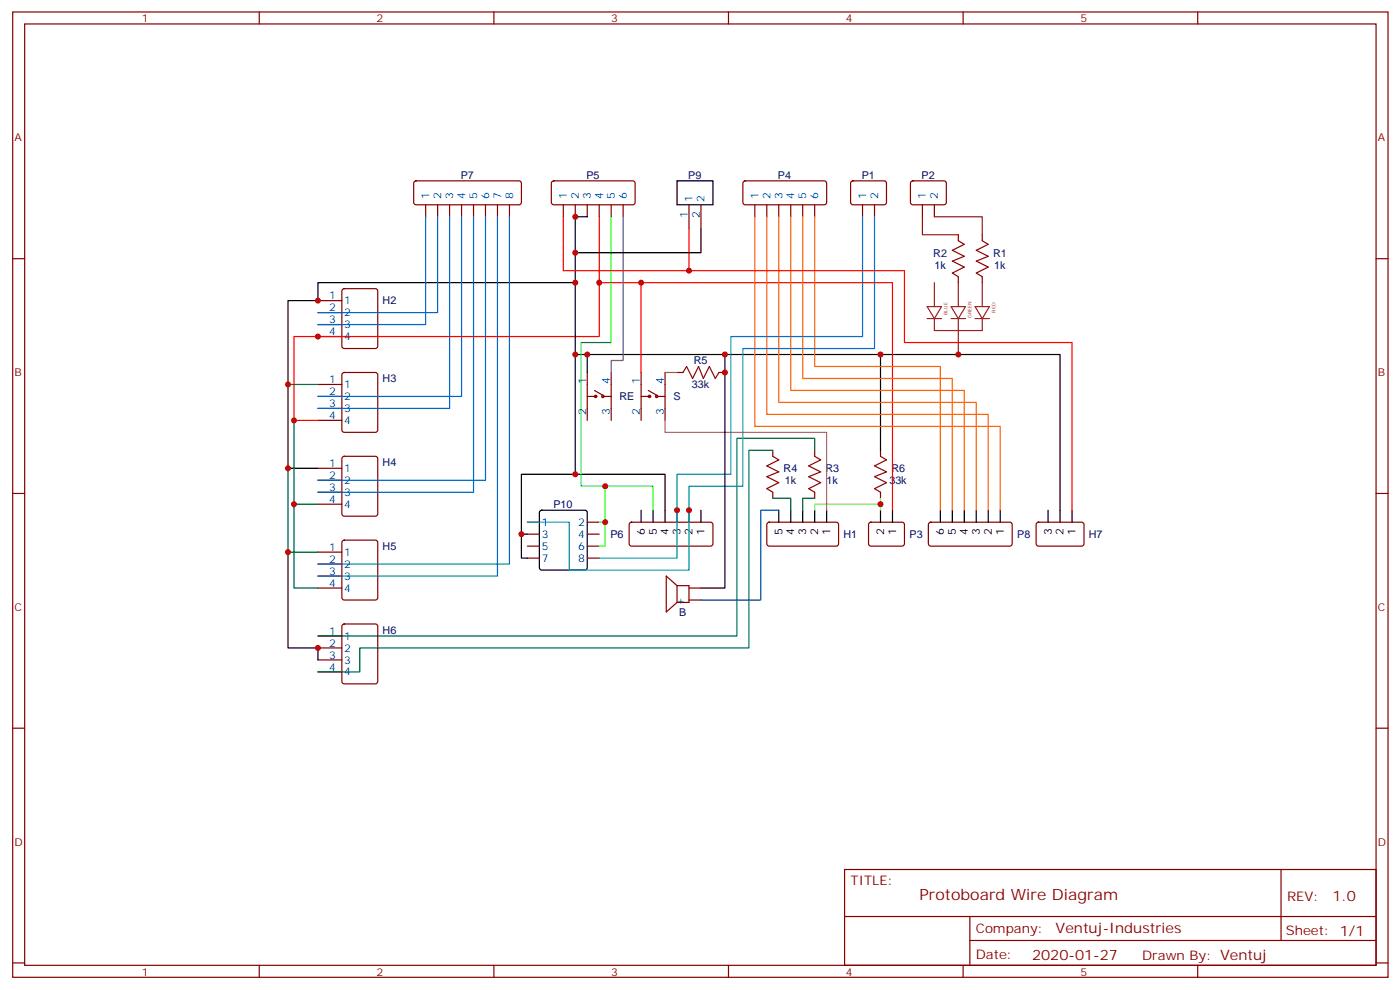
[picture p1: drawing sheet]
<svg xmlns="http://www.w3.org/2000/svg" width="413mm" height="292mm" viewBox="0 0 413 292" stroke-linecap="round" stroke-linejoin="round" font-family="sans-serif">
<g fill="none" stroke="#870000" stroke-width=".35">
<path d="M3.7 3.5h405.4v284.4h-405.4zM7.3 7.1h398.3v277.2h-398.3zM76.4 3.5v3.6M145.6 3.5v3.6M214.7 3.5v3.6M283.8 3.5v3.6M353 3.5v3.6M122.2 53.5l.4-.2h30.4l.5 .2 .2 .5v5.6l-.3 .5-.4 .2h-30.4l-.5-.2-.2-.5v-5.6zM162.7 53.5l.5-.2h23.6l.4 .7-.1 5.9-.6 .4h-23.6l-.4-.7v-5.6zM219.2 53.5l.4-.2h23.6l.4 .7v5.9l-.7 .4h-23.5l-.5-.7v-5.6zM250.9 53.5l.5-.2h9.4l.5 .7-.1 5.9-.6 .4h-9.5l-.4-.7v-5.6zM268.6 53.5l.4-.2h9.5l.4 .7-.1 5.9-.6 .4h-9.4l-.5-.7v-5.6z"/>
<path d="M3.7 76.2h3.6M125.4 60.3v3.6M129 60.3v3.6M132.5 60.3v3.6M136 60.3v3.6M139.6 60.3v3.6M143.1 60.3v3.6M146.6 60.3v3.6M150.1 60.3v3.6M166 60.3v3.6M169.5 60.3v3.6M173.1 60.3v3.6"/>
<path d="M176.6 60.3v3.6M180.1 60.3v3.6M183.7 60.3v3.6M203.1 60.3v7.1M206.6 60.3v7.1M222.5 60.3v3.6M226 60.3v3.6M229.5 60.3v3.6M233 60.3v3.6M236.6 60.3v3.6M240.1 60.3v3.6M254.2 60.3v3.6"/>
<path d="M257.7 60.3v3.6M271.9 60.3v3.6M275.4 60.3v3.6M282.4 69.1v1.8M289.5 69.1v1.8M405.6 76.2h3.5M93.7 88.5h7.1M93.7 92.1h7.1M93.7 95.6h7.1M93.7 99.1h7.1M101 85.2l.5-.2h9.1l.7 .5v16.5l-.4 .6-9.4 .1-.7-.5v-16.5zM282.4 81.5v1.8"/>
<path d="M289.5 81.5v1.8M93.7 113.2h7.1M93.7 116.8h7.1M101 109.9l.5-.2h9.1l.7 .4v16.5l-.4 .7-9.4 .1-.7-.5v-16.5zM173.1 109.7v14.1M173.1 116.8h2.4M175.2 115l2.5 1.4M177.7 116.8h2.4M180.1 109.7v14.1M188.9 116.8h2.5M188.9 109.7v14.1M191.1 115l2.4 1.4"/>
<path d="M193.5 116.8h2.5M196 109.7v14.1M199.5 109.7h1.8M211.9 109.7h1.7M93.7 120.3h7.1M93.7 123.8h7.1M93.7 137.9h7.1M101 134.6l.5-.2h9.1l.7 .4v16.5l-.4 .7h-9.4l-.7-.4v-16.5zM227.8 132.6v1.8M240.1 132.6v1.8M259.5 132.6v1.8M3.7 145.3h3.6"/>
<path d="M93.7 141.5h7.1M93.7 145h7.1M93.7 148.5h7.1M101 159.3l.5-.2h9.1l.7 .4v16.5l-.4 .7h-9.4l-.7-.4v-16.5zM155.4 153.8h3.6M155.4 157.3h3.6M173.1 153.8h3.5M173.1 157.3h3.5M185.7 154l.4-.2 23.6 .1 .4 .6-.1 5.9-.6 .5-23.5-.1-.5-.6v-5.7zM226.2 154l.5-.2 20 .1 .5 .6-.1 5.9-.6 .5-20.1-.1-.4-.6v-5.7zM227.8 145v1.8M240.1 145v1.8"/>
<path d="M256.2 154l.5-.2 9.4 .1 .5 .6-.1 5.9-.6 .5-9.5-.1-.4-.6v-5.7zM259.5 145v1.8M273.8 154l.5-.2 23.6 .1 .4 .6-.1 5.9-.6 .5-23.6-.1-.4-.6v-5.7zM305.6 154l.5-.2 12.9 .1 .5 .6-.1 5.9-.6 .5-13-.1-.4-.6v-5.7zM405.6 145.3h3.5M93.7 162.6h7.1M93.7 166.2h7.1M93.7 169.7h7.1M93.7 173.2h7.1M155.4 160.9h3.6M155.4 164.4h3.6M173.1 160.9h3.5"/>
<path d="M173.1 164.4h3.5M199.5 172.5l-3.1-2.8v10.6l3.1-2.9M199.5 172.5v4.9M199.5 172.5h3.6v4.9h-3.6M203.1 173.2h3.5M203.1 176.7h3.5M93.7 187.3h7.1M93.7 190.9h7.1M93.7 194.4h7.1M93.7 197.9h7.1M101 184l.5-.2h9.1l.7 .4v16.5l-.4 .7h-9.4l-.7-.4v-16.5zM3.7 214.5h3.6"/>
<path d="M405.6 214.5h3.5M248.9 256.1h156.7v28.2h-156.7zM377.5 256.1l.1 20.9M249 270h156.4M285.8 277h119.6M285.8 270v14.1M3.7 283.6h3.6M76.4 284.3v3.6M145.6 284.3v3.6M214.7 284.3v3.6M283.8 284.3v3.6M353 284.3v3.6"/>
<path d="M405.6 283.6h3.5"/>
<circle cx="175.5" cy="116.8" r=".35"/>
<circle cx="177.7" cy="116.8" r=".35"/>
<circle cx="191.4" cy="116.8" r=".35"/>
<circle cx="193.5" cy="116.8" r=".35"/>
</g>
<path d="M273.3 90.3h4.2l-2.1 3.5zM273.3 93.8h4.2M275.4 93.8v3.6h14.1v-3.6M275.4 83.3v7M280.3 90.3h4.3l-2.2 3.5zM280.3 93.8h4.3M282.4 83.3v7M282.4 93.8v10.6M287.4 90.3h4.2l-2.1 3.5zM287.4 93.8h4.2M289.5 83.3v7" fill="none" stroke="#8c2424" stroke-width=".35"/>
<path d="M282.4 70.9l1.8 1.1-3.5 1.7 3.5 1.8-3.5 1.4 3.5 1.8-3.5 1.7 1.7 1.1M289.5 70.9l1.8 1.1-3.6 1.7 3.6 1.8-3.6 1.4 3.6 1.8-3.6 1.7 1.8 1.1M201.3 109.7l1.1-1.8 1.7 3.6 1.8-3.6 1.4 3.6 1.8-3.6 1.7 3.6 1.1-1.8M227.8 134.4l1.7 1.1-3.5 1.7 3.5 1.8-3.5 1.4 3.5 1.8-3.5 1.7 1.8 1.1M240.1 134.4l1.8 1.1-3.6 1.7 3.6 1.8-3.6 1.4 3.6 1.8-3.6 1.7 1.8 1.1M259.5 134.4l1.8 1.1-3.6 1.7 3.6 1.8-3.6 1.4 3.6 1.8-3.6 1.7 1.8 1.1" fill="none" stroke="#a10000" stroke-width=".35"/>
<g fill="none" stroke="#000" stroke-width=".35">
<path d="M199.5 53.3h10.6v7h-10.6zM173.1 63.9h-3.6v19.4h-75.8v5.2h-8.8v49.4h8.8M206.6 67.4v7h-37.1M169.5 83.3v21.1h142.9v49.4M169.5 104.4v35.3h26.5v14.1M173.1 104.4v5.3M213.6 104.4v68.8h-7M259.5 104.4v28.2M169.5 139.7h-15.8v17.6M155.4 157.3h-1.7v7.1h1.7M159.2 150.5l.5-.2h12.7l.5 .2 .2 .5v16.2l-.3 .5-.4 .2h-12.7l-.5-.2-.2-.5v-16.2zM188.9 150.3v3.5"/>
<path d="M192.5 150.3v3.5M199.5 150.3v3.5M203.1 150.3v3.5M206.6 150.3v3.5M229.5 150.3v3.5M233 150.3v3.5M236.6 150.3v3.5M240.1 150.3v3.5M243.6 150.3v3.5M259.5 150.3v3.5M263 150.3v3.5M277.1 150.3v3.5"/>
<path d="M280.7 150.3v3.5M284.2 150.3v3.5M287.7 150.3v3.5M291.3 150.3v3.5M294.8 150.3v3.5M308.9 150.3v3.5M315.9 150.3v3.5M84.9 162.6v28.3h8.8v3.5"/>
</g>
<path d="M84.9 113.2h8.8M84.9 137.9v24.7h8.8M86.6 123.8v24.7h7.1M86.6 148.5v24.7h7.1" fill="none" stroke="#008700" stroke-width=".35"/>
<path d="M125.4 63.9v31.7h-31.7M129 63.9v28.2h-35.3M132.5 63.9v56.4h-38.8M136 63.9v52.9h-42.3M139.6 63.9v81.1h-45.9M143.1 63.9v77.6h-49.4M146.6 63.9v105.8h-52.9M150.1 63.9v102.3h-56.4" fill="none" stroke="#06c" stroke-width=".35"/>
<path d="M166 63.9v15.8h37.1v-12.3M176.6 63.9v19.4h86.4v67M203.1 79.7h63.5v21.2h49.3v49.4M176.6 83.3v15.8h-90v24.7h7.1M188.9 83.3v26.4" fill="none" stroke="#f00" stroke-width=".35"/>
<path d="M271.9 63.9v5.2h10.5M275.4 63.9h14.1v5.2" fill="none" stroke="#903" stroke-width=".35"/>
<path d="M227.8 132.6h-7.1v58.3h-114.7v7h-12.3M240.1 132.6v-3.5h-22.9v58.2h-123.5M227.8 146.8h5.2v3.5M240.1 146.8h-3.5v3.5" fill="none" stroke="#063" stroke-width=".35"/>
<path d="M222.5 63.9v61.7h72.3v24.7M226 63.9v58.2h65.3v28.2M229.5 63.9v54.6h58.2v31.8M233 63.9v51.1h51.2v35.3M236.6 63.9v47.6h44.1v38.8M240.1 63.9v44h37v42.4" fill="none" stroke="#f60" stroke-width=".35"/>
<path d="M259.5 148.5h-19.4v1.8M259.5 146.8v3.5" fill="none" stroke="#9f3" stroke-width=".35"/>
<path d="M183.7 63.9v42.3h-3.6v3.5" fill="none" stroke="#666" stroke-width=".35"/>
<path d="M254.2 63.9v35.2h-38.8v40.6h-15.9v24.7h-22.9M257.7 63.9v38.8h-38.8v40.5h-15.8v24.7h-35.3v-14.1h-12.4" fill="none" stroke="#09c" stroke-width=".35"/>
<path d="M196 109.7h3.5M196 123.8v3.6h47.6v22.9" fill="none" stroke="#993" stroke-width=".35"/>
<path d="M180.1 63.9v37h-8.8v42.3h21.2v7.1M176.6 153.8h1.8v7.1h-1.8M178.4 143.2v10.6" fill="none" stroke="#0f0" stroke-width=".35"/>
<path d="M229.5 150.3h-5.3v26.4h-17.6" fill="none" stroke="#03c" stroke-width=".35"/>
<g fill="#c00">
<circle cx="169.5" cy="104.4" r=".88"/>
<circle cx="173.1" cy="104.4" r=".88"/>
<circle cx="93.7" cy="190.9" r=".88"/>
<circle cx="176.6" cy="83.3" r=".88"/>
<circle cx="259.5" cy="104.4" r=".88"/>
<circle cx="169.5" cy="83.3" r=".88"/>
<circle cx="86.6" cy="148.5" r=".88"/>
<circle cx="84.9" cy="137.9" r=".88"/>
<circle cx="84.9" cy="113.2" r=".88"/>
<circle cx="86.6" cy="123.8" r=".88"/>
<circle cx="93.7" cy="88.5" r=".88"/>
<circle cx="93.7" cy="99.1" r=".88"/>
<circle cx="169.5" cy="63.9" r=".88"/>
<circle cx="84.9" cy="162.6" r=".88"/>
<circle cx="213.6" cy="104.4" r=".88"/>
<circle cx="188.9" cy="83.3" r=".88"/>
<circle cx="259.5" cy="148.5" r=".88"/>
<circle cx="213.6" cy="109.7" r=".88"/>
<circle cx="169.5" cy="74.4" r=".88"/>
<circle cx="199.5" cy="150.3" r=".88"/>
<circle cx="203.1" cy="150.3" r=".88"/>
<circle cx="178.4" cy="143.2" r=".88"/>
<circle cx="178.4" cy="153.8" r=".88"/>
<circle cx="169.5" cy="139.7" r=".88"/>
<circle cx="153.7" cy="157.3" r=".88"/>
<circle cx="282.4" cy="104.4" r=".88"/>
<circle cx="203.1" cy="79.7" r=".88"/>
</g>
<text font-size="4.6" fill="#800" x="271" y="265.1">Protoboard Wire Diagram</text>
<g font-size="4.2" fill="#800">
<text x="392.7" y="265.4">1.0</text>
<text x="311.1" y="274.9">Ventuj-Industries</text>
<text x="304.2" y="282.7">2020-01-27</text>
</g>
<g font-size="3.9" fill="#800">
<text x="250.7" y="260.7">TITLE:</text>
<text x="379.3" y="265.4">REV:</text>
<text x="287.6" y="274.9">Company:</text>
<text x="379" y="275.5">Sheet: 1/1</text>
<text x="287.6" y="282.6">Date:</text>
<text x="336.6" y="282.7">Drawn By: Ventuj</text>
</g>
<g font-size="3.2" fill="#800">
<text x="41.8" y="6.5">1</text>
<text x="111" y="6.5">2</text>
<text x="180.1" y="6.5">3</text>
<text x="249.3" y="6.5">4</text>
<text x="318.4" y="6.5">5</text>
<text x="4.3" y="41.6">A</text>
<text x="406.1" y="41.6">A</text>
<text x="4.3" y="110.8">B</text>
<text x="406.1" y="110.8">B</text>
<text x="4.3" y="179.9">C</text>
<text x="406.1" y="179.9">C</text>
<text x="4.3" y="249.1">D</text>
<text x="406.1" y="249.1">D</text>
<text x="41.8" y="287.3">1</text>
<text x="111" y="287.3">2</text>
<text x="180.1" y="287.3">3</text>
<text x="249.3" y="287.3">4</text>
<text x="318.4" y="287.3">5</text>
</g>
<g font-size="3.2" fill="#000080">
<text x="135.8" y="52.6">P7</text>
<text x="172.8" y="52.6">P5</text>
<text x="202.8" y="52.6">P9</text>
<text x="229.3" y="52.6">P4</text>
<text x="254" y="52.6">P1</text>
<text x="271.6" y="52.6">P2</text>
<text x="275" y="75.6">R2</text>
<text x="292.7" y="75.6">R1</text>
<text x="275.4" y="79.1">1k</text>
<text x="293" y="79.1">1k</text>
<text x="112.8" y="89.7">H2</text>
<text x="204.5" y="107.3">R5</text>
<text x="112.8" y="112.6">H3</text>
<text x="182.6" y="117.8">RE</text>
<text x="198.5" y="117.8">S</text>
<text x="203.9" y="114.4">33k</text>
<text x="112.8" y="137.3">H4</text>
<text x="230.9" y="139.1">R4</text>
<text x="231.3" y="142.6">1k</text>
<text x="243.3" y="139.1">R3</text>
<text x="243.6" y="142.6">1k</text>
<text x="262.1" y="142.6">33k</text>
<text x="262.7" y="139.1">R6</text>
<text x="163.1" y="149.7">P10</text>
<text x="112.8" y="162">H5</text>
<text x="179.9" y="158.5">P6</text>
<text x="248.6" y="158.5">H1</text>
<text x="268.1" y="158.5">P3</text>
<text x="299.8" y="158.5">P8</text>
<text x="320.9" y="158.5">H7</text>
<text x="200.2" y="181.4">B</text>
<text x="112.8" y="186.7">H6</text>
</g>
<g font-size="3.2" fill="#00f">
<text x="126.5" y="58.6" transform="rotate(-90 126.5 58.6)">1</text>
<text x="130" y="58.6" transform="rotate(-90 130 58.6)">2</text>
<text x="133.6" y="58.6" transform="rotate(-90 133.6 58.6)">3</text>
<text x="137.1" y="58.6" transform="rotate(-90 137.1 58.6)">4</text>
<text x="140.6" y="58.6" transform="rotate(-90 140.6 58.6)">5</text>
<text x="144.1" y="58.6" transform="rotate(-90 144.1 58.6)">6</text>
<text x="147.7" y="58.6" transform="rotate(-90 147.7 58.6)">7</text>
<text x="151.2" y="58.6" transform="rotate(-90 151.2 58.6)">8</text>
<text x="167.1" y="58.6" transform="rotate(-90 167.1 58.6)">1</text>
<text x="170.6" y="58.6" transform="rotate(-90 170.6 58.6)">2</text>
<text x="174.1" y="58.6" transform="rotate(-90 174.1 58.6)">3</text>
<text x="177.7" y="58.6" transform="rotate(-90 177.7 58.6)">4</text>
<text x="181.2" y="58.6" transform="rotate(-90 181.2 58.6)">5</text>
<text x="184.7" y="58.6" transform="rotate(-90 184.7 58.6)">6</text>
<text x="204.1" y="59.6" transform="rotate(-90 204.1 59.6)">1</text>
<text x="207.6" y="59.6" transform="rotate(-90 207.6 59.6)">2</text>
<text x="223.5" y="58.6" transform="rotate(-90 223.5 58.6)">1</text>
<text x="227" y="58.6" transform="rotate(-90 227 58.6)">2</text>
<text x="230.6" y="58.6" transform="rotate(-90 230.6 58.6)">3</text>
<text x="234.1" y="58.6" transform="rotate(-90 234.1 58.6)">4</text>
<text x="237.6" y="58.6" transform="rotate(-90 237.6 58.6)">5</text>
<text x="241.2" y="58.6" transform="rotate(-90 241.2 58.6)">6</text>
<text x="255.3" y="58.6" transform="rotate(-90 255.3 58.6)">1</text>
<text x="258.8" y="58.6" transform="rotate(-90 258.8 58.6)">2</text>
<text x="272.9" y="58.6" transform="rotate(-90 272.9 58.6)">1</text>
<text x="276.4" y="58.6" transform="rotate(-90 276.4 58.6)">2</text>
<text x="202.7" y="64.1" transform="rotate(-90 202.7 64.1)">1</text>
<text x="206.2" y="64.1" transform="rotate(-90 206.2 64.1)">2</text>
<text x="97" y="88.2">1</text>
<text x="101.5" y="89.6">1</text>
<text x="97" y="91.7">2</text>
<text x="97" y="95.2">3</text>
<text x="101.5" y="93.1">2</text>
<text x="97" y="98.8">4</text>
<text x="101.5" y="96.7">3</text>
<text x="101.5" y="100.2">4</text>
<text x="97" y="112.9">1</text>
<text x="172.7" y="113.2" transform="rotate(-90 172.7 113.2)">1</text>
<text x="179.8" y="113.2" transform="rotate(-90 179.8 113.2)">4</text>
<text x="188.6" y="113.2" transform="rotate(-90 188.6 113.2)">1</text>
<text x="195.7" y="113.2" transform="rotate(-90 195.7 113.2)">4</text>
<text x="97" y="116.4">2</text>
<text x="97" y="119.9">3</text>
<text x="101.5" y="114.3">1</text>
<text x="101.5" y="117.8">2</text>
<text x="97" y="123.5">4</text>
<text x="101.5" y="121.4">3</text>
<text x="101.5" y="124.9">4</text>
<text x="172.7" y="122.3" transform="rotate(-90 172.7 122.3)">2</text>
<text x="179.8" y="122.3" transform="rotate(-90 179.8 122.3)">3</text>
<text x="188.6" y="122.3" transform="rotate(-90 188.6 122.3)">2</text>
<text x="195.7" y="122.3" transform="rotate(-90 195.7 122.3)">3</text>
<text x="97" y="137.6">1</text>
<text x="97" y="141.1">2</text>
<text x="101.5" y="139">1</text>
<text x="101.5" y="142.5">2</text>
<text x="97" y="144.6">3</text>
<text x="97" y="148.2">4</text>
<text x="101.5" y="146">3</text>
<text x="101.5" y="149.6">4</text>
<text x="159.7" y="154.9">1</text>
<text x="170.4" y="154.9">2</text>
<text x="159.7" y="158.4">3</text>
<text x="159.7" y="161.9">5</text>
<text x="170.4" y="158.4">4</text>
<text x="170.4" y="161.9">6</text>
<text x="97" y="162.3">1</text>
<text x="97" y="165.8">2</text>
<text x="101.5" y="163.7">1</text>
<text x="101.5" y="167.2">2</text>
<text x="159.7" y="165.5">7</text>
<text x="170.4" y="165.5">8</text>
<text x="97" y="169.3">3</text>
<text x="97" y="172.9">4</text>
<text x="101.5" y="170.7">3</text>
<text x="101.5" y="174.3">4</text>
<text x="199.4" y="177.8">+</text>
<text x="97" y="187">1</text>
<text x="97" y="190.5">2</text>
<text x="101.5" y="188.4">1</text>
<text x="101.5" y="191.9">2</text>
<text x="97" y="194">3</text>
<text x="97" y="197.6">4</text>
<text x="101.5" y="195.4">3</text>
<text x="101.5" y="199">4</text>
</g>
<g font-size="3.2">
<text x="190" y="157.6" transform="rotate(-90 190 157.6)">6</text>
<text x="193.5" y="157.6" transform="rotate(-90 193.5 157.6)">5</text>
<text x="197.1" y="157.6" transform="rotate(-90 197.1 157.6)">4</text>
<text x="200.6" y="157.6" transform="rotate(-90 200.6 157.6)">3</text>
<text x="204.1" y="157.6" transform="rotate(-90 204.1 157.6)">2</text>
<text x="207.6" y="157.6" transform="rotate(-90 207.6 157.6)">1</text>
<text x="230.6" y="157.6" transform="rotate(-90 230.6 157.6)">5</text>
<text x="234.1" y="157.6" transform="rotate(-90 234.1 157.6)">4</text>
<text x="237.6" y="157.6" transform="rotate(-90 237.6 157.6)">3</text>
<text x="241.2" y="157.6" transform="rotate(-90 241.2 157.6)">2</text>
<text x="244.7" y="157.6" transform="rotate(-90 244.7 157.6)">1</text>
<text x="260.6" y="157.6" transform="rotate(-90 260.6 157.6)">2</text>
<text x="264.1" y="157.6" transform="rotate(-90 264.1 157.6)">1</text>
<text x="278.2" y="157.6" transform="rotate(-90 278.2 157.6)">6</text>
<text x="281.7" y="157.6" transform="rotate(-90 281.7 157.6)">5</text>
<text x="285.3" y="157.6" transform="rotate(-90 285.3 157.6)">4</text>
<text x="288.8" y="157.6" transform="rotate(-90 288.8 157.6)">3</text>
<text x="292.3" y="157.6" transform="rotate(-90 292.3 157.6)">2</text>
<text x="295.8" y="157.6" transform="rotate(-90 295.8 157.6)">1</text>
<text x="310" y="157.6" transform="rotate(-90 310 157.6)">3</text>
<text x="313.5" y="157.6" transform="rotate(-90 313.5 157.6)">2</text>
<text x="317" y="157.6" transform="rotate(-90 317 157.6)">1</text>
</g>
<g font-size="1.4" fill="#8d2323">
<text x="279.2" y="92.7" transform="rotate(-90 279.2 92.7)">BLUE</text>
<text x="286.3" y="93.5" transform="rotate(-90 286.3 93.5)">GREEN</text>
<text x="293.3" y="92.1" transform="rotate(-90 293.3 92.1)">RED</text>
</g>
</svg>
